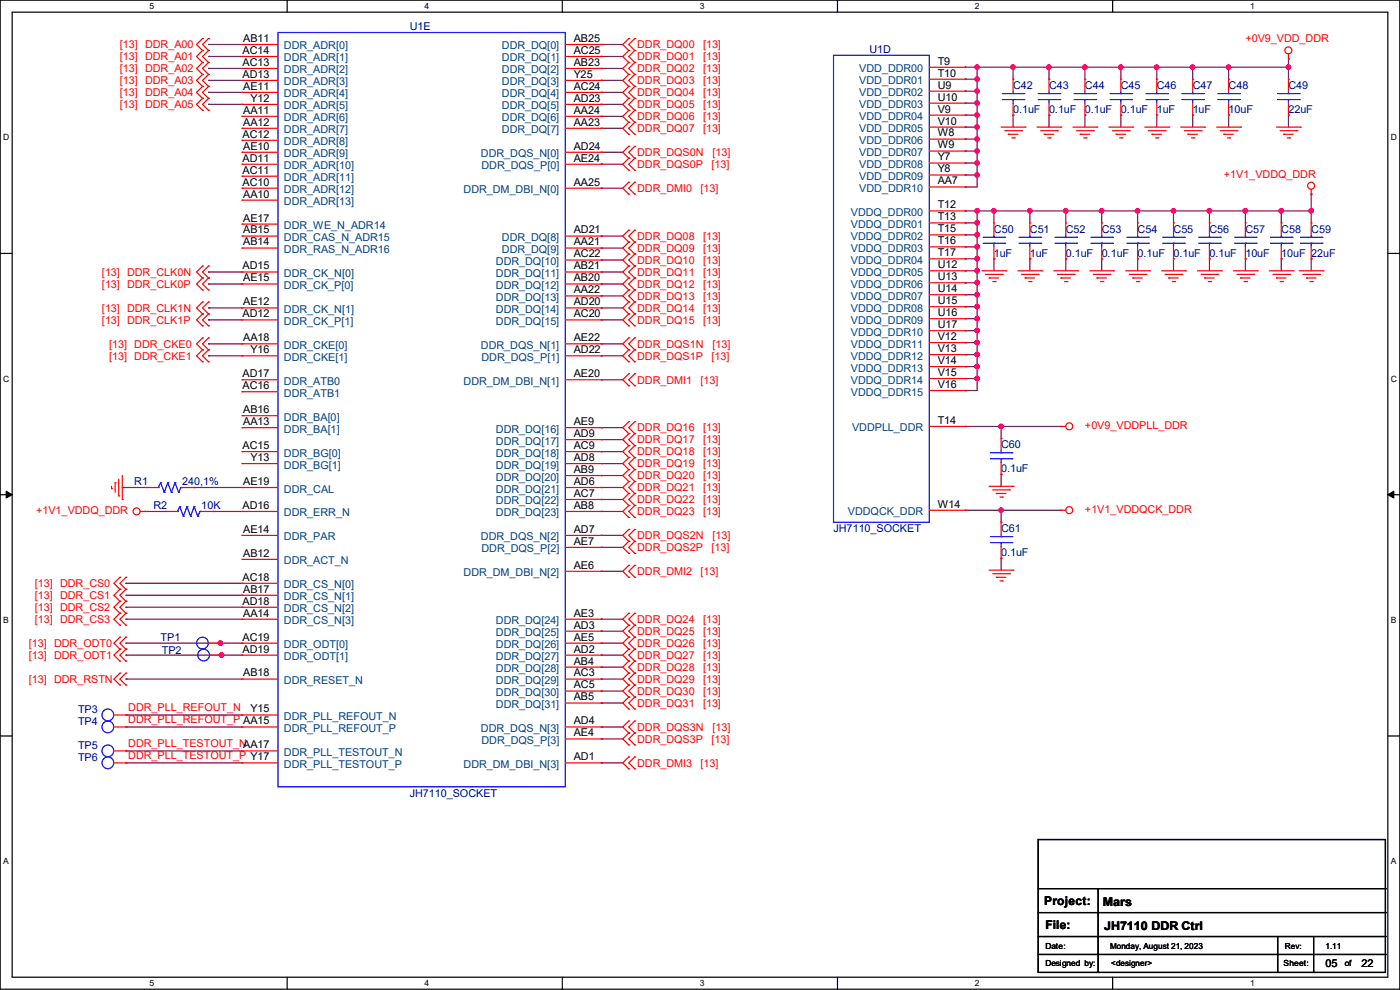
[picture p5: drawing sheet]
<svg xmlns="http://www.w3.org/2000/svg" width="297mm" height="210mm" viewBox="0 0 297 210" stroke-linecap="round" stroke-linejoin="round" font-family="sans-serif">
<path d="M0 0h297v209.8h-297zM2.6 2.6h291.8v204.7h-291.8z" fill="none" stroke="#000" stroke-width=".25"/>
<g fill="#fff">
<path d="M31.7 .3h1v2h-1z"/>
<path d="M31.7 207.6h1v1.9h-1z"/>
</g>
<path d="M60.9 0v2.6M60.9 207.3v2.5" fill="none" stroke="#000" stroke-width=".25"/>
<g fill="#fff">
<path d="M90.1 .3h1v2h-1z"/>
<path d="M90.1 207.6h1v1.9h-1z"/>
</g>
<path d="M119.3 0v2.6M119.3 207.3v2.5" fill="none" stroke="#000" stroke-width=".25"/>
<g fill="#fff">
<path d="M148.5 .3h.9v2h-.9z"/>
<path d="M148.5 207.6h.9v1.9h-.9z"/>
</g>
<path d="M177.7 0v2.6M177.7 207.3v2.5" fill="none" stroke="#000" stroke-width=".25"/>
<g fill="#fff">
<path d="M206.8 .3h1v2h-1z"/>
<path d="M206.8 207.6h1v1.9h-1z"/>
</g>
<path d="M236.1 0v2.6M236.1 207.3v2.5" fill="none" stroke="#000" stroke-width=".25"/>
<g fill="#fff">
<path d="M265.2 .3h1v2h-1z"/>
<path d="M265.2 207.6h1v1.9h-1z"/>
<path d="M.7 28.2h1.2v1.9h-1.2z"/>
<path d="M295.1 28.2h1.2v1.9h-1.2z"/>
<path d="M.7 79.3h1.2v2h-1.2z"/>
<path d="M295.1 79.3h1.2v2h-1.2z"/>
</g>
<path d="M0 53.8h2.6M294.4 53.8h2.6" fill="none" stroke="#000" stroke-width=".25"/>
<g fill="#fff">
<path d="M.7 130.5h1.2v2h-1.2z"/>
<path d="M295.1 130.5h1.1v2h-1.1z"/>
</g>
<path d="M0 104.9h2.6M294.4 104.9h2.6" fill="none" stroke="#000" stroke-width=".25"/>
<path d="M1.3 104.2l1.3 .7-1.3 .8zM294.4 104.9l1.3-.7v1.5z" fill="#000" stroke="#000" stroke-width=".21"/>
<g fill="#fff">
<path d="M.7 181.7h1.2v2h-1.2z"/>
<path d="M295.1 181.7h1.1v2h-1.1z"/>
</g>
<g fill="none" stroke="#000" stroke-width=".25">
<path d="M0 156.1h2.6M294.4 156.1h2.6M220.3 178.1h73.6v28.2h-73.6zM220.3 188.5h73.6M220.3 193.6h73.6M220.3 198.7h73.6M233 188.5v17.8M271.1 198.7v7.6M278.7 198.7v7.6M293.9 188.5h.1M293.9 193.6h.1M293.9 198.7h.1"/>
<path d="M220.3 202.5h73.6M233 206.3h.1M271.1 206.3h.1M278.7 206.3h.1M293.9 202.5h.1"/>
</g>
<g fill="none" stroke="#800040" stroke-width=".25">
<path d="M44.2 9.4h.1M44.2 12h.1M44.2 14.5h.1M44.2 17.1h.1M44.2 19.6h.1M44.2 9.4h7.2M44.2 12h7.2M44.2 14.5h7.2M44.2 17.1h7.2M44.2 19.6h7.2M127.6 9.4h.1M127.6 12h.1"/>
<path d="M127.6 14.5h.1M127.6 17.1h.1M127.6 19.6h.1M127.6 9.4h4.5M127.6 12h4.5M127.6 14.5h4.5M127.6 17.1h4.5M127.6 19.6h4.5M204.8 14.3h.1M204.8 16.8h.1M204.8 19.3h.1M204.8 14.3h68.5"/>
<path d="M204.8 16.8h2.5M204.8 19.3h2.5M207.3 14.3h.1M207.3 16.8h.1M207.3 19.3h.1M207.3 14.3v25.4h-2.5M214.9 14.3h.1M214.9 14.3v2.5M222.5 14.3h.1M222.5 14.3v2.5M230.2 14.3h.1M230.2 14.3v2.5"/>
<path d="M237.8 14.3h.1M237.8 14.3v2.5M245.4 14.3h.1M245.4 14.3v2.5M253 14.3h.1M253 14.3v2.5M260.6 14.3h.1M260.6 14.3v2.5M273.3 12.5h.1M273.3 14.3h.1M273.3 12.5v4.3M44.2 22.1h.1"/>
<path d="M44.2 22.1h7.2M127.6 22.1h.1M127.6 24.7h.1M127.6 27.2h.1M127.6 32.3h.1M127.6 34.8h.1M127.6 39.9h.1M127.6 22.1h4.5M127.6 24.7h4.5M127.6 27.2h4.5M127.6 32.3h4.5M127.6 34.8h4.5"/>
<path d="M127.6 39.9h4.5M204.8 21.9h.1M204.8 24.4h.1M204.8 27h.1M204.8 29.5h.1M204.8 32h.1M204.8 34.6h.1M204.8 37.1h.1M204.8 39.7h.1M204.8 21.9h2.5M204.8 24.4h2.5M204.8 27h2.5"/>
<path d="M204.8 29.5h2.5M204.8 32h2.5M204.8 34.6h2.5M204.8 37.1h2.5M207.3 21.9h.1M207.3 24.4h.1M207.3 27h.1M207.3 29.5h.1M207.3 32h.1M207.3 34.6h.1M207.3 37.1h.1M214.9 24.4h.1"/>
<path d="M214.9 24.4v2.6M222.5 24.4h.1M222.5 24.4v2.6M230.2 24.4h.1M230.2 24.4v2.6M237.8 24.4h.1M237.8 24.4v2.6M245.4 24.4h.1M245.4 24.4v2.6M253 24.4h.1M253 24.4v2.6M260.6 24.4h.1"/>
<path d="M260.6 24.4v2.6M273.3 24.4h.1M273.3 24.4v2.6M44.2 57.7h.1M44.2 57.7h7.2M127.6 50.1h.1M127.6 52.6h.1M127.6 55.2h.1M127.6 57.7h.1M127.6 50.1h4.5M127.6 52.6h4.5M127.6 55.2h4.5"/>
<path d="M127.6 57.7h4.5M204.8 44.7h.1M204.8 47.3h.1M204.8 49.8h.1M204.8 52.4h.1M204.8 54.9h.1M204.8 57.4h.1M204.8 60h.1M204.8 44.7h73.4M204.8 47.3h2.5M204.8 49.8h2.5M204.8 52.4h2.5"/>
<path d="M204.8 54.9h2.5M204.8 57.4h2.5M204.8 60h2.5M207.3 44.7h.1M207.3 47.3h.1M207.3 49.8h.1M207.3 52.4h.1M207.3 54.9h.1M207.3 57.4h.1M207.3 60h.1M207.3 44.7v38.1h-2.5M210.9 44.7h.1"/>
<path d="M210.9 54.9h.1M210.9 44.7v2.6M210.9 54.9v2.5M218.5 54.9h.1M218.5 44.7h.1M218.5 44.7v2.6M218.5 54.9v2.5M226.1 54.9h.1M226.1 44.7h.1M226.1 44.7v2.6M226.1 54.9v2.5M233.7 54.9h.1"/>
<path d="M233.7 44.7h.1M233.7 44.7v2.6M233.7 54.9v2.5M241.3 44.7h.1M241.3 54.9h.1M241.3 44.7v2.6M241.3 54.9v2.5M249 44.7h.1M249 54.9h.1M249 44.7v2.6M249 54.9v2.5M256.6 44.7h.1"/>
<path d="M256.6 54.9h.1M256.6 44.7v2.6M256.6 54.9v2.5M264.2 44.7h.1M264.2 54.9h.1M264.2 44.7v2.6M264.2 54.9v2.5M271.8 44.7h.1M271.8 54.9h.1M271.8 44.7v2.6M271.8 54.9v2.5M278.2 54.9h.1"/>
<path d="M278.2 41.2h.1M278.2 44.7h.1M278.2 41.2v6.1M278.2 54.9v2.5M44.2 60.2h.1M44.2 65.3h.1M44.2 67.9h.1M44.2 72.9h.1M44.2 75.5h.1M44.2 60.2h7.2M44.2 65.3h7.2M44.2 67.9h7.2"/>
<path d="M44.2 72.9h7.2M44.2 75.5h7.2M127.6 60.2h.1M127.6 62.8h.1M127.6 65.3h.1M127.6 67.9h.1M127.6 72.9h.1M127.6 75.5h.1M127.6 60.2h4.5M127.6 62.8h4.5M127.6 65.3h4.5M127.6 67.9h4.5"/>
<path d="M127.6 72.9h4.5M127.6 75.5h4.5M204.8 62.5h.1M204.8 65.1h.1M204.8 67.6h.1M204.8 70.1h.1M204.8 72.7h.1M204.8 75.2h.1M204.8 77.8h.1M204.8 62.5h2.5M204.8 65.1h2.5M204.8 67.6h2.5"/>
<path d="M204.8 70.1h2.5M204.8 72.7h2.5M204.8 75.2h2.5M204.8 77.8h2.5M207.3 62.5h.1M207.3 65.1h.1M207.3 67.6h.1M207.3 70.1h.1M207.3 72.7h.1M207.3 75.2h.1M207.3 77.8h.1M127.6 90.7h.1"/>
<path d="M127.6 93.3h.1M127.6 95.8h.1M127.6 98.3h.1M127.6 80.6h.1M127.6 90.7h4.5M127.6 93.3h4.5M127.6 95.8h4.5M127.6 98.3h4.5M127.6 80.6h4.5M204.8 80.3h.1M204.8 90.5h.1M204.8 82.8h.1"/>
<path d="M204.8 80.3h2.5M204.8 90.5h20.3M207.3 80.3h.1M212.4 90.5h.1M212.4 90.5v2.5M26 103.4h.1M26 103.4h5M30.8 108.5h.1M30.8 108.5h4.3M41.2 103.4h.1M41.2 103.4h10.2M45.3 108.5h.1"/>
<path d="M45.3 108.5h6.1M127.6 100.9h.1M127.6 103.4h.1M127.6 106h.1M127.6 108.5h.1M127.6 113.6h.1M127.6 116.1h.1M127.6 100.9h4.5M127.6 103.4h4.5M127.6 106h4.5M127.6 108.5h4.5M127.6 113.6h4.5"/>
<path d="M127.6 116.1h4.5M204.8 108.2h.1M204.8 108.2h20.3M212.4 100.6h.1M212.4 118.4h.1M212.4 108.2h.1M212.4 100.6v2.6M212.4 108.2v2.6M212.4 118.4v2.5M26.7 123.7h.1M26.7 126.3h.1M26.7 136.4h.1"/>
<path d="M26.7 139h.1M26.7 128.8h.1M26.7 131.4h.1M26.7 131.4h24.7M26.7 136.4h24.7M26.7 139h24.7M26.7 123.7h24.7M26.7 126.3h24.7M26.7 128.8h24.7M46.8 136.4h.1M47 139h.1M127.6 131.4h.1"/>
<path d="M127.6 133.9h.1M127.6 136.4h.1M127.6 139h.1M127.6 121.2h.1M127.6 131.4h4.5M127.6 133.9h4.5M127.6 136.4h4.5M127.6 139h4.5M127.6 121.2h4.5M26.7 144.1h.1M26.7 151.7h.1M26.7 154.2h.1"/>
<path d="M26.7 159.3h.1M26.7 144.1h24.7M26.7 154.2h24.7M26.7 151.7h24.7M26.7 159.3h24.7M127.6 141.5h.1M127.6 144.1h.1M127.6 146.6h.1M127.6 149.1h.1M127.6 154.2h.1M127.6 156.8h.1M127.6 141.5h4.5"/>
<path d="M127.6 144.1h4.5M127.6 146.6h4.5M127.6 149.1h4.5M127.6 154.2h4.5M127.6 156.8h4.5M26.7 161.8h.1M26.7 161.8h24.7M127.6 161.8h.1M127.6 161.8h4.5"/>
</g>
<g fill="#f0f" stroke="#f0f" stroke-width=".25">
<circle cx="46.8" cy="136.4" r=".49"/>
<circle cx="47" cy="139" r=".49"/>
<circle cx="207.3" cy="14.2" r=".49"/>
<circle cx="237.8" cy="14.2" r=".49"/>
<circle cx="214.9" cy="14.2" r=".49"/>
<circle cx="230.1" cy="14.2" r=".49"/>
<circle cx="222.5" cy="14.2" r=".49"/>
<circle cx="245.4" cy="14.2" r=".49"/>
<circle cx="207.3" cy="19.3" r=".49"/>
<circle cx="207.3" cy="16.8" r=".49"/>
<circle cx="207.3" cy="29.5" r=".49"/>
<circle cx="207.3" cy="26.9" r=".49"/>
<circle cx="207.3" cy="37.1" r=".49"/>
<circle cx="207.3" cy="47.3" r=".49"/>
<circle cx="207.3" cy="54.9" r=".49"/>
<circle cx="207.3" cy="52.3" r=".49"/>
<circle cx="207.3" cy="60" r=".49"/>
<circle cx="207.3" cy="62.5" r=".49"/>
<circle cx="207.3" cy="65" r=".49"/>
<circle cx="207.3" cy="67.6" r=".49"/>
<circle cx="207.3" cy="75.2" r=".49"/>
<circle cx="207.3" cy="72.7" r=".49"/>
<circle cx="207.3" cy="77.7" r=".49"/>
<circle cx="207.3" cy="21.9" r=".49"/>
<circle cx="207.3" cy="24.4" r=".49"/>
<circle cx="207.3" cy="32" r=".49"/>
<circle cx="207.3" cy="34.6" r=".49"/>
<circle cx="207.3" cy="49.8" r=".49"/>
<circle cx="207.3" cy="57.4" r=".49"/>
<circle cx="207.3" cy="70.1" r=".49"/>
<circle cx="253" cy="14.2" r=".49"/>
<circle cx="273.3" cy="14.2" r=".49"/>
<circle cx="260.6" cy="14.2" r=".49"/>
<circle cx="278.2" cy="44.7" r=".49"/>
<circle cx="271.8" cy="44.7" r=".49"/>
<circle cx="264.2" cy="44.7" r=".49"/>
<circle cx="256.6" cy="44.7" r=".49"/>
<circle cx="226.1" cy="44.7" r=".49"/>
<circle cx="218.5" cy="44.7" r=".49"/>
<circle cx="241.3" cy="44.7" r=".49"/>
<circle cx="248.9" cy="44.7" r=".49"/>
<circle cx="210.8" cy="44.7" r=".49"/>
<circle cx="207.3" cy="44.7" r=".49"/>
<circle cx="233.7" cy="44.7" r=".49"/>
<circle cx="212.4" cy="108.2" r=".49"/>
<circle cx="212.4" cy="90.4" r=".49"/>
<circle cx="207.3" cy="80.3" r=".49"/>
</g>
<g fill="none" stroke="#f00" stroke-width=".25">
<path d="M43 10.7h.1M43 13.3h.1M43 8.2h.1M43 15.8h.1M43 18.3h.1M43 8.2l-1.3 1.2 1.3 1.3M43 10.7l-1.3 1.3 1.3 1.3M43 13.3l-1.3 1.2 1.3 1.3M43 15.8l-1.3 1.3 1.3 1.2M43 18.3l-1.3 1.3 1.3 1.3M44.2 10.7h.1M44.2 13.3h.1"/>
<path d="M44.2 8.2h.1M44.2 15.8h.1M44.2 18.3h.1M44.2 8.2l-1.2 1.2 1.2 1.3M44.2 10.7l-1.2 1.3 1.2 1.3M44.2 13.3l-1.2 1.2 1.2 1.3M44.2 15.8l-1.2 1.3 1.2 1.2M44.2 18.3l-1.2 1.3 1.2 1.3M51.4 9.4h.1M51.4 14.5h.1M51.4 12h.1M51.4 17.1h.1"/>
<path d="M51.4 19.6h.1M51.4 9.4h7.6M51.4 14.5h7.6M51.4 12h7.6M51.4 17.1h7.6M51.4 19.6h7.6M119.9 9.4h7.7M119.9 14.5h7.7M119.9 12h7.7M119.9 17.1h7.7M119.9 19.6h7.7M127.6 17.1h.1"/>
<path d="M127.6 14.5h.1M127.6 9.4h.1M127.6 19.6h.1M127.6 12h.1M133.4 8.2h.1M133.4 10.7h.1M133.4 13.3h.1M133.4 15.8h.1M133.4 18.3h.1M133.4 8.2l-1.3 1.2 1.3 1.3M133.4 10.7l-1.3 1.3 1.3 1.3M133.4 13.3l-1.3 1.2 1.3 1.3"/>
<path d="M133.4 15.8l-1.3 1.3 1.3 1.2M133.4 18.3l-1.3 1.3 1.3 1.3M134.7 10.7h.1M134.7 8.2h.1M134.7 13.3h.1M134.7 15.8h.1M134.7 18.3h.1M134.7 8.2l-1.3 1.2 1.3 1.3M134.7 10.7l-1.3 1.3 1.3 1.3M134.7 13.3l-1.3 1.2 1.3 1.3M134.7 15.8l-1.3 1.3 1.3 1.2M134.7 18.3l-1.3 1.3 1.3 1.3"/>
<path d="M197.1 14.3h7.7M197.1 16.8h7.7M197.1 19.3h7.7M204.8 14.3h.1M204.8 16.8h.1M204.8 19.3h.1M214.9 16.8h.1M214.9 16.8v2.5M222.5 16.8h.1M222.5 16.8v2.5M230.2 16.8h.1M230.2 16.8v2.5"/>
<path d="M237.8 16.8h.1M237.8 16.8v2.5M245.4 16.8h.1M245.4 16.8v2.5M253 16.8h.1M253 16.8v2.5M260.6 16.8h.1M260.6 16.8v2.5M273.3 12.5h.1M273.3 16.8h.1M273.3 11.5v1M273.3 16.8v2.5"/>
<path d="M43 20.9h.1M43 23.4h.1M43 20.9l-1.3 1.2 1.3 1.3M44.2 20.9h.1M44.2 23.4h.1M44.2 20.9l-1.2 1.2 1.2 1.3M51.4 22.1h.1M51.4 24.7h.1M51.4 27.2h.1M51.4 39.9h.1M51.4 37.4h.1M51.4 29.8h.1"/>
<path d="M51.4 34.8h.1M51.4 32.3h.1M51.4 22.1h7.6M51.4 24.7h7.6M51.4 27.2h7.6M51.4 39.9h7.6M51.4 37.4h7.6M51.4 29.8h7.6M51.4 34.8h7.6M51.4 32.3h7.6M119.9 22.1h7.7M119.9 24.7h7.7"/>
<path d="M119.9 27.2h7.7M119.9 39.9h7.7M119.9 34.8h7.7M119.9 32.3h7.7M127.6 27.2h.1M127.6 24.7h.1M127.6 39.9h.1M127.6 22.1h.1M127.6 32.3h.1M127.6 34.8h.1M133.4 20.9h.1M133.4 23.4h.1"/>
<path d="M133.4 26h.1M133.4 28.5h.1M133.4 31h.1M133.4 33.6h.1M133.4 36.1h.1M133.4 38.7h.1M133.4 20.9l-1.3 1.2 1.3 1.3M133.4 23.4l-1.3 1.3 1.3 1.3M133.4 26l-1.3 1.2 1.3 1.3M133.4 31l-1.3 1.3 1.3 1.3M133.4 33.6l-1.3 1.2 1.3 1.3M133.4 38.7l-1.3 1.2 1.3 1.3"/>
<path d="M134.7 20.9h.1M134.7 23.4h.1M134.7 26h.1M134.7 28.5h.1M134.7 33.6h.1M134.7 31h.1M134.7 36.1h.1M134.7 38.7h.1M134.7 20.9l-1.3 1.2 1.3 1.3M134.7 23.4l-1.3 1.3 1.3 1.3M134.7 26l-1.3 1.2 1.3 1.3M134.7 31l-1.3 1.3 1.3 1.3"/>
<path d="M134.7 33.6l-1.3 1.2 1.3 1.3M134.7 38.7l-1.3 1.2 1.3 1.3M197.1 27h7.7M197.1 21.9h7.7M197.1 24.4h7.7M197.1 29.5h7.7M197.1 32h7.7M197.1 34.6h7.7M197.1 37.1h7.7M197.1 39.7h7.7M204.8 21.9h.1M204.8 24.4h.1"/>
<path d="M204.8 27h.1M204.8 29.5h.1M204.8 32h.1M204.8 34.6h.1M204.8 37.1h.1M204.8 39.7h.1M212.4 27h5.1M213.1 27.7h3.6M213.9 28.5h.1M213.9 28.5h2M214.7 29.3h.5M214.9 24.4h.1"/>
<path d="M214.9 21.9v2.5M215.2 29.3h.1M216.7 27.7h.1M217.5 27h.1M220 27h5.1M220.8 27.7h3.5M221.5 28.5h.1M221.5 28.5h2.1M222.3 29.3h.5M222.5 24.4h.1M222.5 21.9v2.5M222.8 29.3h.1"/>
<path d="M224.3 27.7h.1M225.1 27h.1M227.6 27h5.1M228.4 27.7h3.5M229.2 28.5h.1M229.2 28.5h2M229.9 29.3h.5M230.2 24.4h.1M230.2 21.9v2.5M230.4 29.3h.1M231.9 27.7h.1M232.7 27h.1"/>
<path d="M235.2 27h5.1M236 27.7h3.6M236.8 28.5h.1M236.8 28.5h2M237.5 29.3h.5M237.8 24.4h.1M237.8 21.9v2.5M238 29.3h.1M239.6 27.7h.1M240.3 27h.1M242.9 27h5M243.6 27.7h3.6"/>
<path d="M244.4 28.5h.1M244.4 28.5h2M245.2 29.3h.5M245.4 24.4h.1M245.4 21.9v2.5M245.7 29.3h.1M247.2 27.7h.1M247.9 27h.1M250.5 27h5.1M251.2 27.7h3.6M252 28.5h.1M252 28.5h2"/>
<path d="M252.8 29.3h.5M253 24.4h.1M253 21.9v2.5M253.3 29.3h.1M254.8 27.7h.1M255.6 27h.1M258.1 27h5.1M258.9 27.7h3.5M259.6 28.5h.1M259.6 28.5h2.1M260.4 29.3h.5M260.6 24.4h.1"/>
<path d="M260.6 21.9v2.5M260.9 29.3h.1M262.4 27.7h.1M263.2 27h.1M270.8 27h5.1M271.6 27.7h3.5M272.3 28.5h.1M272.3 28.5h2.1M273.1 29.3h.5M273.3 24.4h.1M273.3 21.9v2.5M273.6 29.3h.1"/>
<path d="M275.1 27.7h.1M275.9 27h.1M43 59h.1M43 56.4h.1M43 56.4l-1.3 1.3 1.3 1.3M43 59l-1.3 1.2 1.3 1.3M44.2 59h.1M44.2 56.4h.1M44.2 56.4l-1.2 1.3 1.2 1.3M44.2 59l-1.2 1.2 1.2 1.3M51.4 42.5h.1M51.4 52.6h.1"/>
<path d="M51.4 50.1h.1M51.4 57.7h.1M51.4 47.5h.1M51.4 42.5h7.6M51.4 52.6h7.6M51.4 50.1h7.6M51.4 57.7h7.6M51.4 47.5h7.6M119.9 52.6h7.7M119.9 50.1h7.7M119.9 57.7h7.7M119.9 55.2h7.7"/>
<path d="M127.6 52.6h.1M127.6 57.7h.1M127.6 55.2h.1M127.6 50.1h.1M133.4 48.8h.1M133.4 51.4h.1M133.4 53.9h.1M133.4 56.4h.1M133.4 59h.1M133.4 41.2h.1M133.4 48.8l-1.3 1.3 1.3 1.3M133.4 51.4l-1.3 1.2 1.3 1.3"/>
<path d="M133.4 53.9l-1.3 1.3 1.3 1.2M133.4 56.4l-1.3 1.3 1.3 1.3M133.4 59l-1.3 1.2 1.3 1.3M134.7 51.4h.1M134.7 48.8h.1M134.7 53.9h.1M134.7 56.4h.1M134.7 59h.1M134.7 41.2h.1M134.7 48.8l-1.3 1.3 1.3 1.3M134.7 51.4l-1.3 1.2 1.3 1.3M134.7 53.9l-1.3 1.3 1.3 1.2"/>
<path d="M134.7 56.4l-1.3 1.3 1.3 1.3M134.7 59l-1.3 1.2 1.3 1.3M197.1 57.4h7.7M197.1 44.7h7.7M197.1 47.3h7.7M197.1 49.8h7.7M197.1 52.4h7.7M197.1 54.9h7.7M197.1 60h7.7M204.8 44.7h.1M204.8 47.3h.1M204.8 49.8h.1"/>
<path d="M204.8 52.4h.1M204.8 54.9h.1M204.8 57.4h.1M204.8 60h.1M208.3 57.4h5.1M209.1 58.2h3.5M209.8 59h.1M209.8 59h2.1M210.6 59.7h.5M210.9 47.3h.1M210.9 54.9h.1M210.9 47.3v2.5"/>
<path d="M210.9 52.4v2.5M211.1 59.7h.1M212.6 58.2h.1M213.4 57.4h.1M215.9 57.4h5.1M216.7 58.2h3.6M217.5 59h.1M217.5 59h2M218.2 59.7h.5M218.5 47.3h.1M218.5 54.9h.1M218.5 47.3v2.5"/>
<path d="M218.5 52.4v2.5M218.7 59.7h.1M220.3 58.2h.1M221 57.4h.1M223.6 57.4h5M224.3 58.2h3.6M225.1 59h.1M225.1 59h2M225.8 59.7h.6M226.1 47.3h.1M226.1 54.9h.1M226.1 47.3v2.5"/>
<path d="M226.1 52.4v2.5M226.4 59.7h.1M227.9 58.2h.1M228.6 57.4h.1M231.2 57.4h5.1M231.9 58.2h3.6M232.7 59h.1M232.7 59h2M233.5 59.7h.5M233.7 47.3h.1M233.7 54.9h.1M233.7 47.3v2.5"/>
<path d="M233.7 52.4v2.5M234 59.7h.1M235.5 58.2h.1M236.3 57.4h.1M238.8 57.4h5.1M239.6 58.2h3.5M240.3 59h.1M240.3 59h2.1M241.1 59.7h.5M241.3 47.3h.1M241.3 54.9h.1M241.3 47.3v2.5"/>
<path d="M241.3 52.4v2.5M241.6 59.7h.1M243.1 58.2h.1M243.9 57.4h.1M246.4 57.4h5.1M247.2 58.2h3.5M247.9 59h.1M247.9 59h2.1M248.7 59.7h.5M249 47.3h.1M249 54.9h.1M249 47.3v2.5"/>
<path d="M249 52.4v2.5M249.2 59.7h.1M250.7 58.2h.1M251.5 57.4h.1M254 57.4h5.1M254.8 58.2h3.6M255.6 59h.1M255.6 59h2M256.3 59.7h.5M256.6 47.3h.1M256.6 54.9h.1M256.6 47.3v2.5"/>
<path d="M256.6 52.4v2.5M256.8 59.7h.1M258.4 58.2h.1M259.1 57.4h.1M261.7 57.4h5M262.4 58.2h3.6M263.2 59h.1M263.2 59h2M263.9 59.7h.6M264.2 47.3h.1M264.2 54.9h.1M264.2 47.3v2.5"/>
<path d="M264.2 52.4v2.5M264.5 59.7h.1M266 58.2h.1M266.7 57.4h.1M269.3 57.4h5.1M270 58.2h3.6M270.8 59h.1M270.8 59h2M271.6 59.7h.5M271.8 47.3h.1M271.8 54.9h.1M271.8 47.3v2.5"/>
<path d="M271.8 52.4v2.5M272.1 59.7h.1M273.6 58.2h.1M274.4 57.4h.1M275.6 57.4h5.1M276.4 58.2h3.6M277.2 59h.1M277.2 59h2M277.9 59.7h.5M278.2 41.2h.1M278.2 47.3h.1M278.2 54.9h.1"/>
<path d="M278.2 40.2v1M278.2 47.3v2.5M278.2 52.4v2.5M278.4 59.7h.1M280 58.2h.1M280.7 57.4h.1M43 71.7h.1M43 74.2h.1M43 76.8h.1M43 61.5h.1M43 66.6h.1M43 69.1h.1"/>
<path d="M43 64.1h.1M43 64.1l-1.3 1.2 1.3 1.3M43 71.7l-1.3 1.2 1.3 1.3M43 74.2l-1.3 1.3 1.3 1.3M43 66.6l-1.3 1.3 1.3 1.2M44.2 71.7h.1M44.2 74.2h.1M44.2 76.8h.1M44.2 61.5h.1M44.2 66.6h.1M44.2 69.1h.1M44.2 64.1h.1"/>
<path d="M44.2 64.1l-1.2 1.2 1.2 1.3M44.2 66.6l-1.2 1.3 1.2 1.2M44.2 71.7l-1.2 1.2 1.2 1.3M44.2 74.2l-1.2 1.3 1.2 1.3M51.4 75.5h.1M51.4 72.9h.1M51.4 67.9h.1M51.4 65.3h.1M51.4 60.2h.1M51.4 75.5h7.6M51.4 72.9h7.6M51.4 67.9h7.6"/>
<path d="M51.4 65.3h7.6M51.4 60.2h7.6M119.9 75.5h7.7M119.9 72.9h7.7M119.9 67.9h7.7M119.9 65.3h7.7M119.9 60.2h7.7M119.9 62.8h7.7M127.6 62.8h.1M127.6 60.2h.1M127.6 67.9h.1M127.6 65.3h.1"/>
<path d="M127.6 75.5h.1M127.6 72.9h.1M133.4 61.5h.1M133.4 64.1h.1M133.4 66.6h.1M133.4 69.1h.1M133.4 71.7h.1M133.4 74.2h.1M133.4 76.8h.1M133.4 79.3h.1M133.4 61.5l-1.3 1.3 1.3 1.3M133.4 64.1l-1.3 1.2 1.3 1.3"/>
<path d="M133.4 66.6l-1.3 1.3 1.3 1.2M133.4 71.7l-1.3 1.2 1.3 1.3M133.4 74.2l-1.3 1.3 1.3 1.3M133.4 79.3l-1.3 1.3 1.3 1.2M134.7 61.5h.1M134.7 64.1h.1M134.7 66.6h.1M134.7 69.1h.1M134.7 74.2h.1M134.7 71.7h.1M134.7 76.8h.1M134.7 79.3h.1"/>
<path d="M134.7 61.5l-1.3 1.3 1.3 1.3M134.7 64.1l-1.3 1.2 1.3 1.3M134.7 66.6l-1.3 1.3 1.3 1.2M134.7 71.7l-1.3 1.2 1.3 1.3M134.7 74.2l-1.3 1.3 1.3 1.3M134.7 79.3l-1.3 1.3 1.3 1.2M197.1 62.5h7.7M197.1 65.1h7.7M197.1 67.6h7.7M197.1 70.1h7.7M197.1 72.7h7.7M197.1 75.2h7.7"/>
<path d="M197.1 77.8h7.7M204.8 62.5h.1M204.8 65.1h.1M204.8 67.6h.1M204.8 70.1h.1M204.8 72.7h.1M204.8 75.2h.1M204.8 77.8h.1M51.4 98.3h.1M51.4 90.7h.1M51.4 88.2h.1M51.4 95.8h.1"/>
<path d="M51.4 83.1h.1M51.4 80.6h.1M51.4 98.3h7.6M51.4 90.7h7.6M51.4 88.2h7.6M51.4 95.8h7.6M51.4 83.1h7.6M51.4 80.6h7.6M119.9 98.3h7.7M119.9 90.7h7.7M119.9 95.8h7.7M119.9 80.6h7.7"/>
<path d="M119.9 93.3h7.7M127.6 95.8h.1M127.6 98.3h.1M127.6 93.3h.1M127.6 90.7h.1M127.6 80.6h.1M133.4 89.5h.1M133.4 92h.1M133.4 94.5h.1M133.4 97.1h.1M133.4 99.6h.1M133.4 81.8h.1"/>
<path d="M133.4 89.5l-1.3 1.2 1.3 1.3M133.4 92l-1.3 1.3 1.3 1.2M133.4 94.5l-1.3 1.3 1.3 1.3M133.4 97.1l-1.3 1.2 1.3 1.3M133.4 99.6l-1.3 1.3 1.3 1.3M134.7 92h.1M134.7 89.5h.1M134.7 94.5h.1M134.7 97.1h.1M134.7 99.6h.1M134.7 81.8h.1M134.7 89.5l-1.3 1.2 1.3 1.3"/>
<path d="M134.7 92l-1.3 1.3 1.3 1.2M134.7 94.5l-1.3 1.3 1.3 1.3M134.7 97.1l-1.3 1.2 1.3 1.3M134.7 99.6l-1.3 1.3 1.3 1.3M197.1 90.5h7.7M197.1 80.3h7.7M197.1 82.8h7.7M204.8 80.3h.1M204.8 82.8h.1M204.8 90.5h.1M212.4 93h.1M212.4 93v2.5"/>
<path d="M212.4 98.1v2.5M225.1 90.5h.1M225.1 90.5h1M23.7 103.7h.1M23.7 103.2v.5M24.4 102.4h.1M24.4 102.4v2M25.2 105.2h.1M25.2 101.6v3.6M26 106h.1M26 100.9v5.1M29.8 108.5h1"/>
<path d="M30.8 108.5h.1M31 103.4h.1M31 103.4h2.6M35.1 108.5h.1M35.1 108.5h2.5M38.7 103.4h2.5M41.2 103.4h.1M42.7 108.5h2.6M45.3 108.5h.1M51.4 118.7h.1M51.4 108.5h.1M51.4 113.6h.1"/>
<path d="M51.4 103.4h.1M51.4 108.5h7.6M51.4 118.7h7.6M51.4 113.6h7.6M51.4 103.4h7.6M119.9 108.5h7.7M119.9 113.6h7.7M119.9 103.4h7.7M119.9 100.9h7.7M119.9 106h7.7M119.9 116.1h7.7M127.6 108.5h.1"/>
<path d="M127.6 100.9h.1M127.6 106h.1M127.6 103.4h.1M127.6 113.6h.1M127.6 116.1h.1M133.4 102.2h.1M133.4 104.7h.1M133.4 107.2h.1M133.4 109.8h.1M133.4 112.3h.1M133.4 114.9h.1M133.4 117.4h.1"/>
<path d="M133.4 119.9h.1M133.4 102.2l-1.3 1.2 1.3 1.3M133.4 104.7l-1.3 1.3 1.3 1.2M133.4 107.2l-1.3 1.3 1.3 1.3M133.4 112.3l-1.3 1.3 1.3 1.3M133.4 114.9l-1.3 1.2 1.3 1.3M133.4 119.9l-1.3 1.3 1.3 1.3M134.7 102.2h.1M134.7 104.7h.1M134.7 107.2h.1M134.7 109.8h.1M134.7 114.9h.1"/>
<path d="M134.7 112.3h.1M134.7 117.4h.1M134.7 119.9h.1M134.7 102.2l-1.3 1.2 1.3 1.3M134.7 104.7l-1.3 1.3 1.3 1.2M134.7 107.2l-1.3 1.3 1.3 1.3M134.7 112.3l-1.3 1.3 1.3 1.3M134.7 114.9l-1.3 1.2 1.3 1.3M134.7 119.9l-1.3 1.3 1.3 1.3M197.1 108.2h7.7M204.8 108.2h.1M209.8 103.2h5.1"/>
<path d="M210.6 103.9h3.6M211.4 104.7h.1M211.4 104.7h2M212.1 105.5h.5M212.4 110.8h.1M212.4 118.4h.1M212.4 100.6h.1M212.4 110.8v2.5M212.4 115.9v2.5M212.6 105.5h.1M214.2 103.9h.1M214.9 103.2h.1"/>
<path d="M225.1 108.2h.1M225.1 108.2h1M25.4 122.5h.1M25.4 125h.1M25.4 135.2h.1M25.4 137.7h.1M25.4 127.6h.1M25.4 130.1h.1M25.4 132.6h.1M25.4 122.5l-1.2 1.2 1.2 1.3M25.4 125l-1.2 1.3 1.2 1.3M25.4 135.2l-1.2 1.2 1.2 1.3"/>
<path d="M25.4 137.7l-1.2 1.3 1.2 1.3M25.4 127.6l-1.2 1.2 1.2 1.3M25.4 130.1l-1.2 1.3 1.2 1.2M26.7 122.5h.1M26.7 125h.1M26.7 135.2h.1M26.7 137.7h.1M26.7 127.6h.1M26.7 130.1h.1M26.7 132.6h.1M26.7 122.5l-1.3 1.2 1.3 1.3M26.7 125l-1.3 1.3 1.3 1.3"/>
<path d="M26.7 137.7l-1.3 1.3 1.3 1.3M26.7 135.2l-1.3 1.2 1.3 1.3M26.7 127.6l-1.3 1.2 1.3 1.3M26.7 130.1l-1.3 1.3 1.3 1.2M44.2 136.4h2.6M44.5 139h2.5M46.8 136.4h.1M47 139h.1M51.4 131.4h.1M51.4 126.3h.1M51.4 123.7h.1M51.4 136.4h.1"/>
<path d="M51.4 128.8h.1M51.4 139h.1M51.4 136.4h7.6M51.4 131.4h7.6M51.4 126.3h7.6M51.4 123.7h7.6M51.4 128.8h7.6M51.4 139h7.6M119.9 136.4h7.7M119.9 131.4h7.7M119.9 139h7.7M119.9 133.9h7.7"/>
<path d="M119.9 121.2h7.7M127.6 139h.1M127.6 133.9h.1M127.6 131.4h.1M127.6 136.4h.1M127.6 121.2h.1M133.4 130.1h.1M133.4 132.6h.1M133.4 135.2h.1M133.4 137.7h.1M133.4 122.5h.1M133.4 130.1l-1.3 1.3 1.3 1.2"/>
<path d="M133.4 132.6l-1.3 1.3 1.3 1.3M133.4 135.2l-1.3 1.2 1.3 1.3M133.4 137.7l-1.3 1.3 1.3 1.3M134.7 132.6h.1M134.7 130.1h.1M134.7 135.2h.1M134.7 137.7h.1M134.7 122.5h.1M134.7 130.1l-1.3 1.3 1.3 1.2M134.7 132.6l-1.3 1.3 1.3 1.3M134.7 135.2l-1.3 1.2 1.3 1.3M134.7 137.7l-1.3 1.3 1.3 1.3"/>
<path d="M209.8 120.9h5.1M210.6 121.7h3.6M211.4 122.5h.1M211.4 122.5h2M212.1 123.2h.5M212.6 123.2h.1M214.2 121.7h.1M214.9 120.9h.1M24.2 159.3h2.5M24.2 151.7h2.5M24.2 154.2h2.5M25.4 140.3h.1"/>
<path d="M25.4 142.8h.1M25.4 145.3h.1M25.4 142.8l-1.2 1.3 1.2 1.2M26.7 140.3h.1M26.7 142.8h.1M26.7 145.3h.1M26.7 159.3h.1M26.7 154.2h.1M26.7 151.7h.1M26.7 142.8l-1.3 1.3 1.3 1.2M51.4 151.7h.1M51.4 154.2h.1"/>
<path d="M51.4 159.3h.1M51.4 144.1h.1M51.4 159.3h7.6M51.4 151.7h7.6M51.4 154.2h7.6M51.4 144.1h7.6M119.9 154.2h7.7M119.9 144.1h7.7M119.9 141.5h7.7M119.9 149.1h7.7M119.9 146.6h7.7M119.9 156.8h7.7"/>
<path d="M127.6 141.5h.1M127.6 149.1h.1M127.6 144.1h.1M127.6 146.6h.1M127.6 154.2h.1M127.6 156.8h.1M133.4 140.3h.1M133.4 142.8h.1M133.4 145.3h.1M133.4 147.9h.1M133.4 150.4h.1M133.4 153h.1"/>
<path d="M133.4 155.5h.1M133.4 158h.1M133.4 140.3l-1.3 1.2 1.3 1.3M133.4 142.8l-1.3 1.3 1.3 1.2M133.4 145.3l-1.3 1.3 1.3 1.3M133.4 147.9l-1.3 1.2 1.3 1.3M133.4 153l-1.3 1.2 1.3 1.3M133.4 155.5l-1.3 1.3 1.3 1.2M134.7 140.3h.1M134.7 142.8h.1M134.7 145.3h.1M134.7 147.9h.1"/>
<path d="M134.7 150.4h.1M134.7 155.5h.1M134.7 153h.1M134.7 158h.1M134.7 140.3l-1.3 1.2 1.3 1.3M134.7 142.8l-1.3 1.3 1.3 1.2M134.7 145.3l-1.3 1.3 1.3 1.3M134.7 147.9l-1.3 1.2 1.3 1.3M134.7 153l-1.3 1.2 1.3 1.3M134.7 155.5l-1.3 1.3 1.3 1.2M24.2 161.8h2.5M26.7 161.8h.1"/>
<path d="M51.4 161.8h.1M51.4 161.8h7.6M119.9 161.8h7.7M127.6 161.8h.1M133.4 160.6h.1M133.4 163.1h.1M133.4 160.6l-1.3 1.2 1.3 1.3M134.7 163.1h.1M134.7 160.6h.1M134.7 160.6l-1.3 1.2 1.3 1.3"/>
<circle cx="273.3" cy="10.7" r=".74"/>
<circle cx="278.2" cy="39.4" r=".74"/>
<circle cx="226.8" cy="90.4" r=".74"/>
<circle cx="29" cy="108.5" r=".74"/>
<circle cx="226.8" cy="108.2" r=".74"/>
</g>
<g fill="none" stroke="#00f" stroke-width=".25">
<path d="M59 6.9h60.9v160h-60.9zM176.8 11.7h20.3v99.1h-20.3zM212.6 19.9h4.6M214.9 19.9h.1M214.9 19.3v.6M217.2 19.9h.1M220.3 19.9h4.5M222.5 19.9h.1M222.5 19.3v.6M224.8 19.9h.1M227.9 19.9h4.6M230.2 19.9h.1"/>
<path d="M230.2 19.3v.6M232.5 19.9h.1M235.5 19.9h4.6M237.8 19.9h.1M237.8 19.3v.6M240.1 19.9h.1M243.1 19.9h4.6M245.4 19.9h.1M245.4 19.3v.6M247.7 19.9h.1M250.7 19.9h4.6M253 19.9h.1"/>
<path d="M253 19.3v.6M255.3 19.9h.1M258.4 19.9h4.5M260.6 19.9h.1M260.6 19.3v.6M262.9 19.9h.1M271.1 19.9h4.5M273.3 19.9h.1M273.3 19.3v.6M275.6 19.9h.1M212.6 21.1h4.6M214.9 21.1h.1"/>
<path d="M214.9 21.1v.8M217.2 21.1h.1M220.3 21.1h4.5M222.5 21.1h.1M222.5 21.1v.8M224.8 21.1h.1M227.9 21.1h4.6M230.2 21.1h.1M230.2 21.1v.8M232.5 21.1h.1M235.5 21.1h4.6M237.8 21.1h.1"/>
<path d="M237.8 21.1v.8M240.1 21.1h.1M243.1 21.1h4.6M245.4 21.1h.1M245.4 21.1v.8M247.7 21.1h.1M250.7 21.1h4.6M253 21.1h.1M253 21.1v.8M255.3 21.1h.1M258.4 21.1h4.5M260.6 21.1h.1"/>
<path d="M260.6 21.1v.8M262.9 21.1h.1M271.1 21.1h4.5M273.3 21.1h.1M273.3 21.1v.8M275.6 21.1h.1M208.6 51.6h4.5M208.6 50.3h4.5M210.9 50.3h.1M210.9 51.6h.1M210.9 49.8v.5M210.9 51.6v.8"/>
<path d="M213.1 51.6h.1M213.1 50.3h.1M216.2 51.6h4.6M216.2 50.3h4.6M218.5 50.3h.1M218.5 51.6h.1M218.5 49.8v.5M218.5 51.6v.8M220.8 51.6h.1M220.8 50.3h.1M223.8 51.6h4.6M223.8 50.3h4.6"/>
<path d="M226.1 50.3h.1M226.1 51.6h.1M226.1 49.8v.5M226.1 51.6v.8M228.4 51.6h.1M228.4 50.3h.1M231.4 51.6h4.6M231.4 50.3h4.6M233.7 50.3h.1M233.7 51.6h.1M233.7 49.8v.5M233.7 51.6v.8"/>
<path d="M236 51.6h.1M236 50.3h.1M239.1 51.6h4.5M239.1 50.3h4.5M241.3 50.3h.1M241.3 51.6h.1M241.3 49.8v.5M241.3 51.6v.8M243.6 51.6h.1M243.6 50.3h.1M246.7 51.6h4.5M246.7 50.3h4.5"/>
<path d="M249 50.3h.1M249 51.6h.1M249 49.8v.5M249 51.6v.8M251.2 51.6h.1M251.2 50.3h.1M254.3 51.6h4.6M254.3 50.3h4.6M256.6 50.3h.1M256.6 51.6h.1M256.6 49.8v.5M256.6 51.6v.8"/>
<path d="M258.9 51.6h.1M258.9 50.3h.1M261.9 51.6h4.6M261.9 50.3h4.6M264.2 50.3h.1M264.2 51.6h.1M264.2 49.8v.5M264.2 51.6v.8M266.5 51.6h.1M266.5 50.3h.1M269.5 51.6h4.6M269.5 50.3h4.6"/>
<path d="M271.8 50.3h.1M271.8 51.6h.1M271.8 49.8v.5M271.8 51.6v.8M274.1 51.6h.1M274.1 50.3h.1M275.9 51.6h4.6M275.9 50.3h4.6M278.2 50.3h.1M278.2 51.6h.1M278.2 49.8v.5M278.2 51.6v.8"/>
<path d="M280.5 51.6h.1M280.5 50.3h.1M210.1 97.3h4.6M210.1 96.1h4.6M212.4 96.1h.1M212.4 97.3h.1M212.4 95.5v.6M212.4 97.3v.8M214.7 97.3h.1M214.7 96.1h.1M33.6 103.4h.1M34.1 102.4h.1"/>
<path d="M34.1 102.4l.7 2M34.1 102.4l-.5 1M34.8 104.4h.1M35.6 102.4h.1M35.6 102.4l.8 2M35.6 102.4l-.8 2M36.4 104.4h.1M37.1 102.4h.1M37.1 102.4l.8 2M37.1 102.4l-.7 2M37.6 108.5h.1M37.9 104.4h.1"/>
<path d="M38.1 107.5h.1M38.1 107.5l.8 2M38.1 107.5l-.5 1M38.4 103.4h.1M38.4 103.4l-.5 1M38.4 103.4h.3M38.9 109.5h.1M39.7 107.5h.1M39.7 107.5l.7 2M39.7 107.5l-.8 2M40.4 109.5h.1M41.2 107.5h.1"/>
<path d="M41.2 107.5l.8 2M41.2 107.5l-.8 2M42 109.5h.1M42.5 108.5h.1M42.5 108.5l-.5 1M42.5 108.5h.2M210.1 115.1h4.6M210.1 113.8h4.6M212.4 113.8h.1M212.4 115.1h.1M212.4 113.3v.5M212.4 115.1v.8"/>
<path d="M214.7 115.1h.1M214.7 113.8h.1"/>
<circle cx="42.9" cy="136.4" r="1.25"/>
<circle cx="43.2" cy="139" r="1.25"/>
<circle cx="22.9" cy="151.7" r="1.25"/>
<circle cx="22.9" cy="159.3" r="1.25"/>
<circle cx="22.9" cy="154.2" r="1.25"/>
<circle cx="22.9" cy="161.8" r="1.25"/>
</g>
<g font-size="2.5">
<text x="221.5" y="191.9">Project:</text>
<text x="221.8" y="197">File:</text>
<text x="234" y="192.2">Mars</text>
<text x="234.2" y="197.2">JH7110 DDR Ctrl</text>
</g>
<g font-size="2.3" fill="#f00">
<text x="25.4" y="10.2">[13] DDR_A00</text>
<text x="135.2" y="10.2">DDR_DQ00</text>
<text x="149.1" y="10.2">[13]</text>
<text x="264.2" y="9">+0V9_VDD_DDR</text>
<text x="25.4" y="12.8">[13] DDR_A01</text>
<text x="25.4" y="15.3">[13] DDR_A02</text>
<text x="25.4" y="17.9">[13] DDR_A03</text>
<text x="135.2" y="12.8">DDR_DQ01</text>
<text x="135.2" y="15.3">DDR_DQ02</text>
<text x="135.2" y="17.9">DDR_DQ03</text>
<text x="149.1" y="12.8">[13]</text>
<text x="149.1" y="15.3">[13]</text>
<text x="149.1" y="17.9">[13]</text>
<text x="25.4" y="20.4">[13] DDR_A04</text>
<text x="25.4" y="22.9">[13] DDR_A05</text>
<text x="135.2" y="20.4">DDR_DQ04</text>
<text x="135.2" y="22.9">DDR_DQ05</text>
<text x="149.1" y="20.4">[13]</text>
<text x="149.1" y="22.9">[13]</text>
<text x="135.2" y="25.5">DDR_DQ06</text>
<text x="135.2" y="28">DDR_DQ07</text>
<text x="149.1" y="25.5">[13]</text>
<text x="149.1" y="28">[13]</text>
<text x="135.2" y="33.1">DDR_DQS0N</text>
<text x="135.2" y="35.6">DDR_DQS0P</text>
<text x="150.9" y="35.6">[13]</text>
<text x="151.2" y="33.1">[13]</text>
<text x="135.2" y="40.7">DDR_DMI0</text>
<text x="148.6" y="40.7">[13]</text>
<text x="259.6" y="37.7">+1V1_VDDQ_DDR</text>
<text x="135.2" y="50.9">DDR_DQ08</text>
<text x="135.2" y="53.4">DDR_DQ09</text>
<text x="149.1" y="50.9">[13]</text>
<text x="149.1" y="53.4">[13]</text>
<text x="21.6" y="58.5">[13] DDR_CLK0N</text>
<text x="135.2" y="56">DDR_DQ10</text>
<text x="135.2" y="58.5">DDR_DQ11</text>
<text x="149.1" y="56">[13]</text>
<text x="149.1" y="58.5">[13]</text>
<text x="21.6" y="61">[13] DDR_CLK0P</text>
<text x="135.2" y="61">DDR_DQ12</text>
<text x="135.2" y="63.6">DDR_DQ13</text>
<text x="149.1" y="61">[13]</text>
<text x="149.1" y="63.6">[13]</text>
<text x="21.6" y="68.7">[13] DDR_CLK1P</text>
<text x="21.6" y="66.1">[13] DDR_CLK1N</text>
<text x="135.2" y="66.1">DDR_DQ14</text>
<text x="135.2" y="68.7">DDR_DQ15</text>
<text x="149.1" y="66.1">[13]</text>
<text x="149.1" y="68.7">[13]</text>
<text x="23.2" y="73.7">[13] DDR_CKE0</text>
<text x="23.2" y="76.3">[13] DDR_CKE1</text>
<text x="135.2" y="73.7">DDR_DQS1N</text>
<text x="135.2" y="76.3">DDR_DQS1P</text>
<text x="150.9" y="76.3">[13]</text>
<text x="151.2" y="73.7">[13]</text>
<text x="135.2" y="81.4">DDR_DMI1</text>
<text x="148.6" y="81.4">[13]</text>
<text x="135.2" y="91.5">DDR_DQ16</text>
<text x="135.2" y="94.1">DDR_DQ17</text>
<text x="149.1" y="91.5">[13]</text>
<text x="149.1" y="94.1">[13]</text>
<text x="230.2" y="91">+0V9_VDDPLL_DDR</text>
<text x="135.2" y="96.6">DDR_DQ18</text>
<text x="135.2" y="99.1">DDR_DQ19</text>
<text x="135.2" y="101.7">DDR_DQ20</text>
<text x="149.1" y="96.6">[13]</text>
<text x="149.1" y="99.1">[13]</text>
<text x="149.1" y="101.7">[13]</text>
<text x="135.2" y="104.2">DDR_DQ21</text>
<text x="135.2" y="106.8">DDR_DQ22</text>
<text x="149.1" y="104.2">[13]</text>
<text x="149.1" y="106.8">[13]</text>
<text x="7.7" y="109">+1V1_VDDQ_DDR</text>
<text x="135.2" y="109.3">DDR_DQ23</text>
<text x="149.1" y="109.3">[13]</text>
<text x="230.2" y="108.8">+1V1_VDDQCK_DDR</text>
<text x="135.2" y="114.4">DDR_DQS2N</text>
<text x="135.2" y="116.9">DDR_DQS2P</text>
<text x="150.9" y="116.9">[13]</text>
<text x="151.2" y="114.4">[13]</text>
<text x="7.4" y="124.5">[13] DDR_CS0</text>
<text x="135.2" y="122">DDR_DMI2</text>
<text x="148.6" y="122">[13]</text>
<text x="7.4" y="127.1">[13] DDR_CS1</text>
<text x="7.4" y="129.6">[13] DDR_CS2</text>
<text x="6.1" y="137.2">[13] DDR_ODT0</text>
<text x="7.4" y="132.2">[13] DDR_CS3</text>
<text x="135.2" y="132.2">DDR_DQ24</text>
<text x="135.2" y="134.7">DDR_DQ25</text>
<text x="135.2" y="137.2">DDR_DQ26</text>
<text x="149.1" y="132.2">[13]</text>
<text x="149.1" y="134.7">[13]</text>
<text x="149.1" y="137.2">[13]</text>
<text x="6.1" y="139.8">[13] DDR_ODT1</text>
<text x="135.2" y="139.8">DDR_DQ27</text>
<text x="135.2" y="142.3">DDR_DQ28</text>
<text x="149.1" y="139.8">[13]</text>
<text x="149.1" y="142.3">[13]</text>
<text x="6.1" y="144.9">[13] DDR_RSTN</text>
<text x="135.2" y="144.9">DDR_DQ29</text>
<text x="135.2" y="147.4">DDR_DQ30</text>
<text x="135.2" y="149.9">DDR_DQ31</text>
<text x="149.1" y="144.9">[13]</text>
<text x="149.1" y="147.4">[13]</text>
<text x="149.1" y="149.9">[13]</text>
<text x="27.2" y="150.7">DDR_PLL_REFOUT_N</text>
<text x="27.2" y="153.3">DDR_PLL_REFOUT_P AA15</text>
<text x="135.2" y="155">DDR_DQS3N</text>
<text x="151.2" y="155">[13]</text>
<text x="27.2" y="158.4">DDR_PLL_TESTOUT_NAA17</text>
<text x="27.2" y="160.9">DDR_PLL_TESTOUT_P Y17</text>
<text x="135.2" y="157.6">DDR_DQS3P</text>
<text x="150.9" y="157.6">[13]</text>
<text x="135.2" y="162.6">DDR_DMI3</text>
<text x="148.6" y="162.6">[13]</text>
</g>
<g font-size="2.3">
<text x="51.5" y="11.4">AC14</text>
<text x="51.6" y="8.9">AB11</text>
<text x="121.7" y="8.9">AB25</text>
<text x="121.7" y="11.4">AC25</text>
<text x="51.5" y="14">AC13</text>
<text x="51.5" y="16.5">AD13</text>
<text x="121.7" y="16.5">Y25</text>
<text x="121.7" y="14">AB23</text>
<text x="198.9" y="13.7">T9</text>
<text x="198.9" y="16.3">T10</text>
<text x="51.6" y="19.1">AE11</text>
<text x="53.2" y="21.6">Y12</text>
<text x="121.7" y="19.1">AC24</text>
<text x="121.7" y="21.6">AD23</text>
<text x="198.9" y="18.8">U9</text>
<text x="198.9" y="21.3">U10</text>
<text x="198.9" y="23.9">V9</text>
<text x="51.5" y="29.2">AC12</text>
<text x="51.6" y="24.1">AA11</text>
<text x="51.6" y="26.7">AA12</text>
<text x="121.7" y="26.7">AA23</text>
<text x="121.7" y="24.1">AA24</text>
<text x="198.9" y="26.4">V10</text>
<text x="198.9" y="29">W8</text>
<text x="51.5" y="34.3">AD11</text>
<text x="51.6" y="31.7">AE10</text>
<text x="121.7" y="31.7">AD24</text>
<text x="121.7" y="34.3">AE24</text>
<text x="198.9" y="31.5">W9</text>
<text x="198.9" y="34">Y7</text>
<text x="51.5" y="39.4">AC10</text>
<text x="51.5" y="36.8">AC11</text>
<text x="51.6" y="41.9">AA10</text>
<text x="121.7" y="39.4">AA25</text>
<text x="198.9" y="36.6">Y8</text>
<text x="198.9" y="39.1">AA7</text>
<text x="51.6" y="47">AE17</text>
<text x="198.9" y="44.2">T12</text>
<text x="198.9" y="46.7">T13</text>
<text x="51.6" y="52.1">AB14</text>
<text x="51.6" y="49.5">AB15</text>
<text x="121.7" y="52.1">AA21</text>
<text x="121.7" y="49.5">AD21</text>
<text x="198.9" y="49.3">T15</text>
<text x="198.9" y="51.8">T16</text>
<text x="51.5" y="57.1">AD15</text>
<text x="51.6" y="59.7">AE15</text>
<text x="121.7" y="59.7">AB20</text>
<text x="121.7" y="57.1">AB21</text>
<text x="121.7" y="54.6">AC22</text>
<text x="198.9" y="54.4">T17</text>
<text x="198.9" y="56.9">U12</text>
<text x="198.9" y="59.4">U13</text>
<text x="51.6" y="64.8">AE12</text>
<text x="121.7" y="62.2">AA22</text>
<text x="121.7" y="64.8">AD20</text>
<text x="198.9" y="62">U14</text>
<text x="198.9" y="64.5">U15</text>
<text x="51.5" y="67.3">AD12</text>
<text x="121.7" y="67.3">AC20</text>
<text x="198.9" y="67.1">U16</text>
<text x="198.9" y="69.6">U17</text>
<text x="51.6" y="72.4">AA18</text>
<text x="53.2" y="74.9">Y16</text>
<text x="121.7" y="74.9">AD22</text>
<text x="121.7" y="72.4">AE22</text>
<text x="198.9" y="72.1">V12</text>
<text x="198.9" y="74.7">V13</text>
<text x="198.9" y="77.2">V14</text>
<text x="51.5" y="82.6">AC16</text>
<text x="51.5" y="80">AD17</text>
<text x="121.7" y="80">AE20</text>
<text x="198.9" y="79.8">V15</text>
<text x="198.9" y="82.3">V16</text>
<text x="51.6" y="87.6">AB16</text>
<text x="198.9" y="89.9">T14</text>
<text x="51.5" y="95.2">AC15</text>
<text x="51.6" y="90.2">AA13</text>
<text x="121.7" y="95.2">AC9</text>
<text x="121.7" y="92.7">AD9</text>
<text x="121.7" y="90.2">AE9</text>
<text x="53.2" y="97.8">Y13</text>
<text x="121.7" y="100.3">AB9</text>
<text x="121.7" y="97.8">AD8</text>
<text x="51.5" y="107.9">AD16</text>
<text x="51.6" y="102.9">AE19</text>
<text x="121.7" y="107.9">AB8</text>
<text x="121.7" y="105.4">AC7</text>
<text x="121.7" y="102.9">AD6</text>
<text x="198.9" y="107.7">W14</text>
<text x="51.6" y="113">AE14</text>
<text x="121.7" y="113">AD7</text>
<text x="51.6" y="118.1">AB12</text>
<text x="121.7" y="115.6">AE7</text>
<text x="51.5" y="123.2">AC18</text>
<text x="51.6" y="125.7">AB17</text>
<text x="121.7" y="120.6">AE6</text>
<text x="51.5" y="128.3">AD18</text>
<text x="51.6" y="130.8">AA14</text>
<text x="121.7" y="130.8">AE3</text>
<text x="51.5" y="135.9">AC19</text>
<text x="121.7" y="133.3">AD3</text>
<text x="121.7" y="135.9">AE5</text>
<text x="51.5" y="138.4">AD19</text>
<text x="51.6" y="143.5">AB18</text>
<text x="121.7" y="141">AB4</text>
<text x="121.7" y="143.5">AC3</text>
<text x="121.7" y="138.4">AD2</text>
<text x="121.7" y="148.6">AB5</text>
<text x="121.7" y="146">AC5</text>
<text x="53.2" y="151.1">Y15</text>
<text x="121.7" y="153.7">AD4</text>
<text x="121.7" y="161.3">AD1</text>
<text x="121.7" y="156.2">AE4</text>
<text x="281.2" y="205.1">05</text>
<text x="288.8" y="205.1">22</text>
</g>
<g font-size="2.3" fill="#004080">
<text x="60.2" y="10.5">DDR_ADR[0]</text>
<text x="106.5" y="10.5">DDR_DQ[0]</text>
<text x="60.2" y="15.6">DDR_ADR[2]</text>
<text x="60.2" y="13">DDR_ADR[1]</text>
<text x="106.5" y="15.6">DDR_DQ[2]</text>
<text x="106.5" y="13">DDR_DQ[1]</text>
<text x="182.3" y="15.3">VDD_DDR00</text>
<text x="182.3" y="17.9">VDD_DDR01</text>
<text x="60.2" y="23.2">DDR_ADR[5]</text>
<text x="60.2" y="18.1">DDR_ADR[3]</text>
<text x="60.2" y="20.7">DDR_ADR[4]</text>
<text x="106.5" y="18.1">DDR_DQ[3]</text>
<text x="106.5" y="20.7">DDR_DQ[4]</text>
<text x="106.5" y="23.2">DDR_DQ[5]</text>
<text x="182.3" y="20.4">VDD_DDR02</text>
<text x="182.3" y="22.9">VDD_DDR03</text>
<text x="60.2" y="25.7">DDR_ADR[6]</text>
<text x="60.2" y="28.3">DDR_ADR[7]</text>
<text x="106.5" y="28.3">DDR_DQ[7]</text>
<text x="106.5" y="25.7">DDR_DQ[6]</text>
<text x="182.3" y="25.5">VDD_DDR04</text>
<text x="182.3" y="28">VDD_DDR05</text>
<text x="60.2" y="30.8">DDR_ADR[8]</text>
<text x="60.2" y="35.9">DDR_ADR[10]</text>
<text x="60.2" y="33.4">DDR_ADR[9]</text>
<text x="102" y="33.4">DDR_DQS_N[0]</text>
<text x="102.2" y="35.9">DDR_DQS_P[0]</text>
<text x="182.3" y="30.6">VDD_DDR06</text>
<text x="182.3" y="33.1">VDD_DDR07</text>
<text x="182.3" y="35.6">VDD_DDR08</text>
<text x="60.2" y="41">DDR_ADR[12]</text>
<text x="60.2" y="38.4">DDR_ADR[11]</text>
<text x="98.3" y="41">DDR_DM_DBI_N[0]</text>
<text x="182.3" y="38.2">VDD_DDR09</text>
<text x="182.3" y="40.7">VDD_DDR10</text>
<text x="60.2" y="43.5">DDR_ADR[13]</text>
<text x="180.5" y="45.8">VDDQ_DDR00</text>
<text x="60.2" y="53.7">DDR_RAS_N_ADR16</text>
<text x="60.2" y="51.1">DDR_CAS_N_ADR15</text>
<text x="60.2" y="48.6">DDR_WE_N_ADR14</text>
<text x="106.5" y="53.7">DDR_DQ[9]</text>
<text x="106.5" y="51.1">DDR_DQ[8]</text>
<text x="180.5" y="48.3">VDDQ_DDR01</text>
<text x="180.5" y="50.9">VDDQ_DDR02</text>
<text x="180.5" y="53.4">VDDQ_DDR03</text>
<text x="60.2" y="58.8">DDR_CK_N[0]</text>
<text x="105.2" y="58.8">DDR_DQ[11]</text>
<text x="105.2" y="56.2">DDR_DQ[10]</text>
<text x="180.5" y="56">VDDQ_DDR04</text>
<text x="180.5" y="58.5">VDDQ_DDR05</text>
<text x="60.2" y="61.3">DDR_CK_P[0]</text>
<text x="105.2" y="63.8">DDR_DQ[13]</text>
<text x="105.2" y="61.3">DDR_DQ[12]</text>
<text x="180.5" y="61">VDDQ_DDR06</text>
<text x="180.5" y="63.6">VDDQ_DDR07</text>
<text x="60.2" y="68.9">DDR_CK_P[1]</text>
<text x="60.2" y="66.4">DDR_CK_N[1]</text>
<text x="105.2" y="68.9">DDR_DQ[15]</text>
<text x="105.2" y="66.4">DDR_DQ[14]</text>
<text x="180.5" y="66.1">VDDQ_DDR08</text>
<text x="180.5" y="68.7">VDDQ_DDR09</text>
<text x="180.5" y="71.2">VDDQ_DDR10</text>
<text x="60.2" y="76.5">DDR_CKE[1]</text>
<text x="60.2" y="74">DDR_CKE[0]</text>
<text x="102" y="74">DDR_DQS_N[1]</text>
<text x="102.2" y="76.5">DDR_DQS_P[1]</text>
<text x="180.5" y="73.7">VDDQ_DDR11</text>
<text x="180.5" y="76.3">VDDQ_DDR12</text>
<text x="60.2" y="81.6">DDR_ATB0</text>
<text x="98.3" y="81.6">DDR_DM_DBI_N[1]</text>
<text x="180.5" y="78.8">VDDQ_DDR13</text>
<text x="180.5" y="81.4">VDDQ_DDR14</text>
<text x="180.5" y="83.9">VDDQ_DDR15</text>
<text x="60.2" y="89.2">DDR_BA[0]</text>
<text x="60.2" y="84.2">DDR_ATB1</text>
<text x="60.2" y="91.8">DDR_BA[1]</text>
<text x="105.2" y="94.3">DDR_DQ[17]</text>
<text x="105.2" y="91.8">DDR_DQ[16]</text>
<text x="180.8" y="91.5">VDDPLL_DDR</text>
<text x="60.2" y="99.4">DDR_BG[1]</text>
<text x="60.2" y="96.9">DDR_BG[0]</text>
<text x="105.2" y="101.9">DDR_DQ[20]</text>
<text x="105.2" y="96.9">DDR_DQ[18]</text>
<text x="105.2" y="99.4">DDR_DQ[19]</text>
<text x="60.2" y="104.5">DDR_CAL</text>
<text x="105.2" y="107">DDR_DQ[22]</text>
<text x="105.2" y="104.5">DDR_DQ[21]</text>
<text x="60.2" y="109.6">DDR_ERR_N</text>
<text x="105.2" y="109.6">DDR_DQ[23]</text>
<text x="179.9" y="109.3">VDDQCK_DDR</text>
<text x="60.2" y="119.7">DDR_ACT_N</text>
<text x="60.2" y="114.6">DDR_PAR</text>
<text x="102" y="114.6">DDR_DQS_N[2]</text>
<text x="102.2" y="117.2">DDR_DQS_P[2]</text>
<text x="60.2" y="124.8">DDR_CS_N[0]</text>
<text x="98.3" y="122.3">DDR_DM_DBI_N[2]</text>
<text x="60.2" y="127.3">DDR_CS_N[1]</text>
<text x="60.2" y="129.9">DDR_CS_N[2]</text>
<text x="60.2" y="132.4">DDR_CS_N[3]</text>
<text x="60.2" y="137.5">DDR_ODT[0]</text>
<text x="105.2" y="135">DDR_DQ[25]</text>
<text x="105.2" y="132.4">DDR_DQ[24]</text>
<text x="105.2" y="137.5">DDR_DQ[26]</text>
<text x="60.2" y="140">DDR_ODT[1]</text>
<text x="105.2" y="142.6">DDR_DQ[28]</text>
<text x="105.2" y="140">DDR_DQ[27]</text>
<text x="60.2" y="145.1">DDR_RESET_N</text>
<text x="105.2" y="145.1">DDR_DQ[29]</text>
<text x="105.2" y="147.7">DDR_DQ[30]</text>
<text x="60.2" y="152.7">DDR_PLL_REFOUT_N</text>
<text x="60.2" y="155.3">DDR_PLL_REFOUT_P</text>
<text x="102" y="155.3">DDR_DQS_N[3]</text>
<text x="105.2" y="150.2">DDR_DQ[31]</text>
<text x="60.2" y="160.4">DDR_PLL_TESTOUT_N</text>
<text x="102.2" y="157.8">DDR_DQS_P[3]</text>
<text x="60.2" y="162.9">DDR_PLL_TESTOUT_P</text>
<text x="98.3" y="162.9">DDR_DM_DBI_N[3]</text>
</g>
<g font-size="2.3" fill="#000080">
<text x="86.9" y="6.4">U1E</text>
<text x="184.4" y="11.3">U1D</text>
<text x="214.9" y="18.9">C42</text>
<text x="214.9" y="24">0.1uF</text>
<text x="222.5" y="18.9">C43</text>
<text x="222.5" y="24">0.1uF</text>
<text x="230.2" y="18.9">C44</text>
<text x="230.2" y="24">0.1uF</text>
<text x="237.8" y="18.9">C45</text>
<text x="237.8" y="24">0.1uF</text>
<text x="245.4" y="18.9">C46</text>
<text x="245.4" y="24">1uF</text>
<text x="253" y="18.9">C47</text>
<text x="253" y="24">1uF</text>
<text x="260.6" y="18.9">C48</text>
<text x="260.6" y="24">10uF</text>
<text x="273.3" y="18.9">C49</text>
<text x="273.3" y="24">22uF</text>
<text x="210.9" y="49.4">C50</text>
<text x="218.5" y="49.4">C51</text>
<text x="226.1" y="49.4">C52</text>
<text x="233.7" y="49.4">C53</text>
<text x="241.3" y="49.4">C54</text>
<text x="249" y="49.4">C55</text>
<text x="256.6" y="49.4">C56</text>
<text x="264.2" y="49.4">C57</text>
<text x="271.8" y="49.4">C58</text>
<text x="278.2" y="49.4">C59</text>
<text x="210.9" y="54.4">1uF</text>
<text x="218.5" y="54.4">1uF</text>
<text x="226.1" y="54.4">0.1uF</text>
<text x="233.7" y="54.4">0.1uF</text>
<text x="241.3" y="54.4">0.1uF</text>
<text x="249" y="54.4">0.1uF</text>
<text x="256.6" y="54.4">0.1uF</text>
<text x="264.2" y="54.4">10uF</text>
<text x="271.8" y="54.4">10uF</text>
<text x="278.2" y="54.4">22uF</text>
<text x="212.4" y="95.1">C60</text>
<text x="212.4" y="100.2">0.1uF</text>
<text x="28.5" y="103">R1</text>
<text x="38.6" y="103">240,1%</text>
<text x="32.6" y="108">R2</text>
<text x="42.7" y="108">10K</text>
<text x="176.8" y="112.9">JH7110_SOCKET</text>
<text x="212.4" y="112.9">C61</text>
<text x="212.4" y="117.9">0.1uF</text>
<text x="34.1" y="136">TP1</text>
<text x="34.3" y="138.8">TP2</text>
<text x="16.6" y="153.8">TP4</text>
<text x="16.6" y="151.2">TP3</text>
<text x="16.6" y="158.8">TP5</text>
<text x="16.6" y="161.4">TP6</text>
<text x="86.9" y="169">JH7110_SOCKET</text>
</g>
<g font-size="1.8">
<text x="31.7" y="1.9">5</text>
<text x="90.1" y="1.9">4</text>
<text x="148.5" y="1.9">3</text>
<text x="206.8" y="1.9">2</text>
<text x="265.2" y="1.9">1</text>
<text x=".7" y="29.8">D</text>
<text x="295.1" y="29.8">D</text>
<text x=".7" y="80.9">C</text>
<text x="295.1" y="80.9">C</text>
<text x=".7" y="132.1">B</text>
<text x="295.1" y="132.1">B</text>
<text x=".7" y="183.3">A</text>
<text x="295.1" y="183.3">A</text>
<text x="221.8" y="201.3">Date:</text>
<text x="235.5" y="201.3">Monday, August 21, 2023</text>
<text x="281.2" y="201.3">1.11</text>
<text x="31.7" y="209.2">5</text>
<text x="90.1" y="209.2">4</text>
<text x="148.5" y="209.2">3</text>
<text x="206.8" y="209.2">2</text>
<text x="221.8" y="204.9">Designed by:</text>
<text x="235.7" y="204.9">&lt;designer&gt;</text>
<text x="265.2" y="209.2">1</text>
<text x="272.3" y="204.9">Sheet:</text>
<text x="285.3" y="204.9">of</text>
</g>
<text font-size="1.7" x="272.6" y="201.3">Rev:</text>
</svg>
